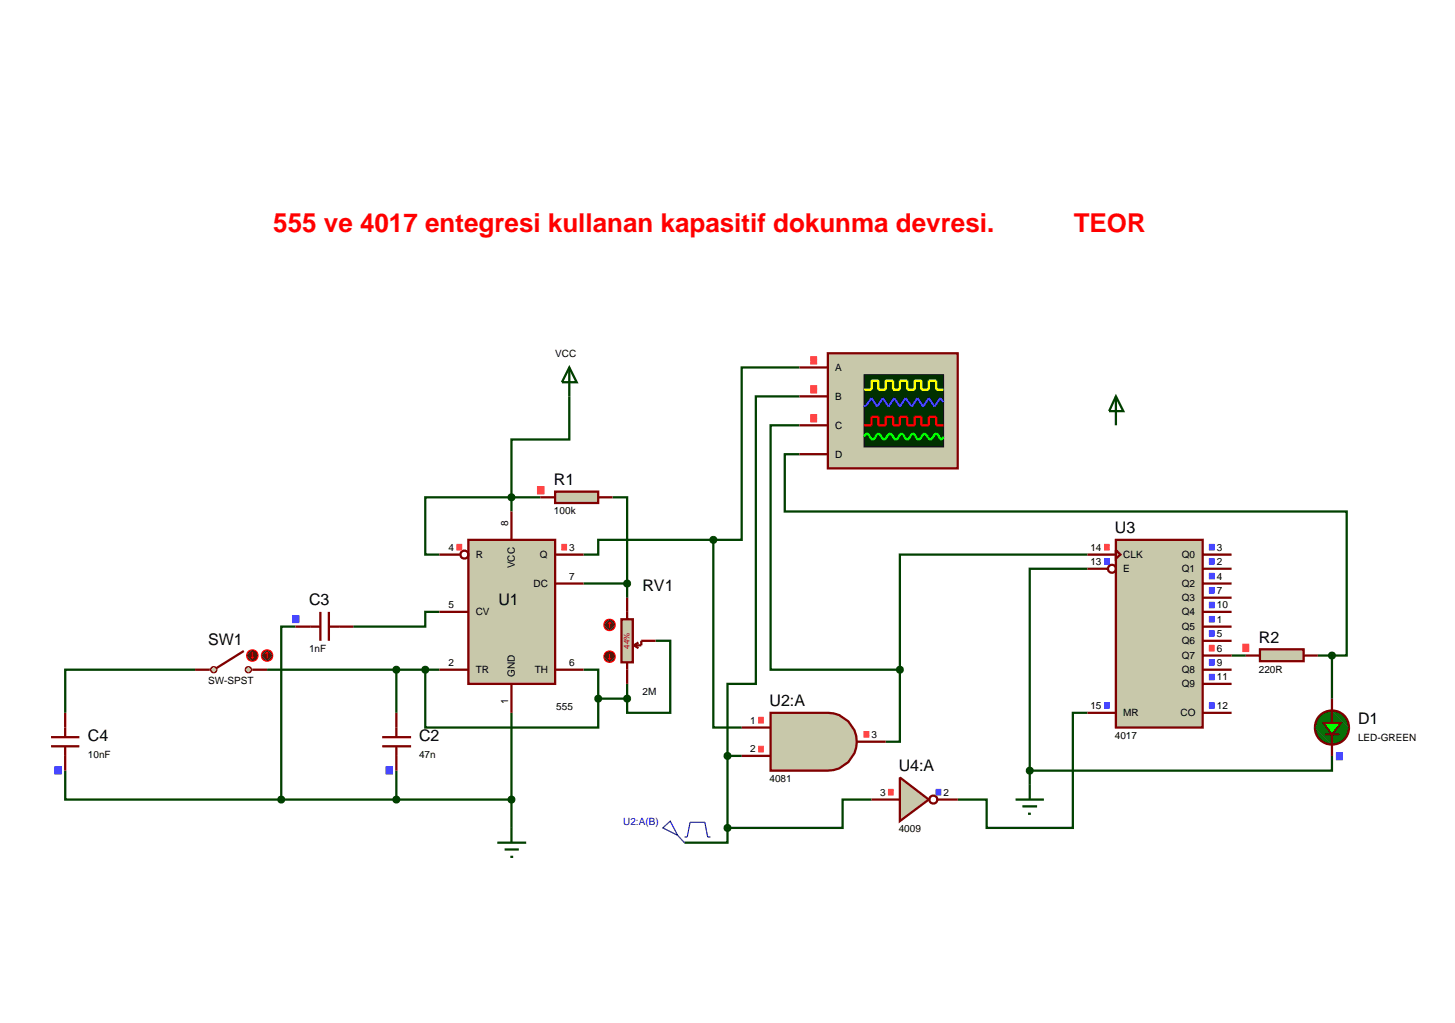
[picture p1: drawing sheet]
<svg xmlns="http://www.w3.org/2000/svg" width="257mm" height="180mm" viewBox="0 0 257 180" stroke-linecap="round" stroke-linejoin="round" font-family="sans-serif">
<g fill="none" stroke="#004000" stroke-width=".4">
<path d="M100.4 69.9v7.6h-10.2v10.2M141 64.8h-10.2v30.4h-5M141 69.9h-7.7v50.7h-5v12.7M141 75h-5.1v43.1h22.8M90.2 87.7h-15.2v10.1h2.5M90.2 87.7v2.5M90.2 87.7h5.1M108 87.7h2.6v15.2M125.8 95.2h-20.3v2.6h-2.6M125.8 95.2v33.1h5M141 80.1h-2.6v10.1h99.1v25.4h-2.6M191.8 97.8h-33.1v20.3"/>
<path d="M34.4 118.1h-22.9v7.6M47.1 118.1h30.4M52.1 110.5h-2.5v30.5M69.9 118.1v7.6M75 118.1v10.2h30.5v-5.1M77.5 107.9h-2.5v2.6h-12.7M102.9 118.1h2.6v5.1M102.9 102.9h7.7M110.6 102.9v2.5M115.6 113h2.6v12.7h-7.6v-2.5M158.7 118.1v12.7h-2.5M191.8 100.3h-10.2v35.6"/>
<path d="M217.2 115.6h2.5M232.4 115.6h2.5M234.9 115.6v7.6M11.5 135.9v5.1h38.1M69.9 135.9v5.1M90.2 125.7v20.3M105.5 123.2h5.1M110.6 120.6v2.6M128.3 133.3h2.5M128.3 133.3v12.7M181.6 135.9v2.5M191.8 125.7h-2.6v20.3h-15.2v-5h-5.1"/>
<path d="M234.9 133.3v2.6h-53.3M49.6 141h40.6M128.3 146v2.6h-7.6M153.7 141h-5.1v5h-20.3"/>
</g>
<path d="M82.6 95.2h15.3v25.4h-15.3z" fill="#c8c8aa" stroke="#800000" stroke-width=".4"/>
<g fill="none" stroke="#800000" stroke-width=".4">
<path d="M77.5 97.8h3.6M90.2 90.2v5M97.9 97.8h5M77.5 118.1h5.1M77.5 107.9h5.1M97.9 102.9h5M97.9 118.1h5M90.2 120.6v5.1"/>
<circle cx="81.9" cy="97.8" r=".7"/>
</g>
<g fill="none" stroke="#ff4040" stroke-width=".18">
<path d="M80.5 96h1M80.5 96.1h1M80.5 96.2h1M80.5 96.3h1M80.5 96.4h1M80.5 96.5h1M80.5 96.6h1M80.5 96.7h1M80.5 96.8h1M80.5 96.9h1M80.5 97h1M99 96h1"/>
<path d="M99 96.1h1M99 96.2h1M99 96.3h1M99 96.4h1M99 96.5h1M99 96.6h1M99 96.7h1M99 96.8h1M99 96.9h1M99 97h1"/>
</g>
<path d="M87.7 148.6h5.1M89 149.8h2.5M90 151.1h.5M90.2 146v2.6" fill="none" stroke="#004000" stroke-width=".4"/>
<path d="M89.9 140.6l.3-.1-.5 .5zM90.2 140.5l.3 .1 .2 .4zM90.7 141l-.2 .4-.3 .1zM89.7 141l.5 .5-.4-.2z" fill="#004000" stroke="#004000" stroke-width=".4"/>
<path d="M90.2 140.5l.5 .5-.5 .5-.5-.5z" fill="#004000"/>
<path d="M100.4 64.8l1.3 2.6h-2.6zM100.4 64.8v5.1" fill="none" stroke="#004000" stroke-width=".4"/>
<path d="M89.8 87.4l.4-.2-.5 .5zM90.2 87.2l.3 .1 .2 .4zM90.7 87.7l-.1 .3-.4 .2zM89.7 87.7l.5 .5-.4-.2z" fill="#004000" stroke="#004000" stroke-width=".4"/>
<path d="M89.7 87.7l.5-.5 .5 .5-.5 .5z" fill="#004000"/>
<path d="M67.4 131.6h5.1M67.4 130h5.1M69.9 125.7v4.3M69.9 131.6v4.3" fill="none" stroke="#800000" stroke-width=".4"/>
<g fill="none" stroke="#4040ff" stroke-width=".18">
<path d="M68 135.2h1.3M68 135.3h1.3M68 135.4h1.3M68 135.5h1.3M68 135.6h1.3M68 135.7h1.3M68 135.8h1.3M68 135.9h1.3M68 136h1.3M68 136.1h1.3M68 136.2h1.3M68 136.3h1.3"/>
<path d="M68 136.4h1.3M68 136.5h1.3"/>
</g>
<path d="M74.7 117.7l.3-.1-.5 .5zM75 117.6l.4 .2 .1 .3zM75 118.6l.5-.5-.2 .4zM74.5 118.1l.5 .5-.3-.1z" fill="#004000" stroke="#004000" stroke-width=".4"/>
<path d="M75 117.6l.5 .5-.5 .5-.5-.5z" fill="#004000"/>
<path d="M52.1 110.5h4.4M56.5 107.9v5.1M58 107.9v5.1M58 110.5h4.3" fill="none" stroke="#800000" stroke-width=".4"/>
<g fill="none" stroke="#4040ff" stroke-width=".18">
<path d="M51.5 108.6h1.3M51.5 108.7h1.3M51.5 108.8h1.3M51.5 108.9h1.3M51.5 109h1.3M51.5 109.1h1.3M51.5 109.2h1.3M51.5 109.3h1.3M51.5 109.4h1.3M51.5 109.5h1.3M51.5 109.6h1.3M51.5 109.7h1.3"/>
<path d="M51.5 109.8h1.3"/>
</g>
<path d="M69.5 140.7l.4-.2-.5 .5zM69.9 140.5l.4 .2 .1 .3zM69.9 141.5l.5-.5-.2 .4zM69.4 141l.5 .5-.3-.1z" fill="#004000" stroke="#004000" stroke-width=".4"/>
<path d="M69.4 141l.5-.5 .5 .5-.5 .5z" fill="#004000"/>
<path d="M97.9 86.7h7.6v2h-7.6z" fill="#c8c8aa" stroke="#800000" stroke-width=".4"/>
<path d="M95.3 87.7h2.6M105.5 87.7h2.5" fill="none" stroke="#800000" stroke-width=".4"/>
<g fill="none" stroke="#ff4040" stroke-width=".18">
<path d="M94.7 85.8h1.3M94.7 85.9h1.3M94.7 86h1.3M94.7 86.1h1.3M94.7 86.2h1.3M94.7 86.3h1.3M94.7 86.4h1.3M94.7 86.5h1.3M94.7 86.6h1.3M94.7 86.7h1.3M94.7 86.8h1.3M94.7 86.9h1.3"/>
<path d="M94.7 87h1.3M94.7 87.1h1.3"/>
</g>
<path d="M146 62.3h22.9v20.3h-22.9z" fill="#c8c8aa" stroke="#800000" stroke-width=".4"/>
<path d="M152.4 66.1h14v12.7h-14z" fill="#003000" stroke="#000" stroke-width=".2"/>
<path d="M152.4 68.7h1.3v-1.6h1.2v1.6h1.3v-1.6h1.3v1.6h1.2v-1.6h1.3v1.6h1.3v-1.6h1.2v1.6h1.3v-1.6h1.3v1.6h1.3" fill="none" stroke="#ff0" stroke-width=".4"/>
<path d="M152.4 75h1.3v-1.5h1.2v1.5h1.3v-1.5h1.3v1.5h1.2v-1.5h1.3v1.5h1.3v-1.5h1.2v1.5h1.3v-1.5h1.3v1.5h1.3" fill="none" stroke="#f00" stroke-width=".4"/>
<path d="M166.4 70.9l-.6-.7-1 1.5-1-1.5-1 1.5-1-1.5-1 1.5-1.1-1.5-1 1.5-1-1.5-1 1.5-1-1.5-1 1.5-1-1.5-1.1 1.5-.2-.2" fill="none" stroke="#00f" stroke-width=".4"/>
<path d="M152.4 77l.2-.4 .3-.1 .3 .1 .4 .8 .3 .1 .3-.1 .4-.8 .3-.1 .3 .1 .7 .9 .3-.1 .2-.4a.59 .59 0 0 1 .8-.4l.5 .8 .3 .1 .3-.1 .4-.8 .3-.1 .3 .1 .4 .8 .3 .1 .3-.1 .4-.8 .3-.1 .3 .1 .4 .8 .3 .1 .3-.1 .2-.4a.55 .55 0 0 1 .8-.4l.5 .8 .3 .1 .7-.9 .3-.1 .3 .1 .4 .8 .3 .1 .3-.5" fill="none" stroke="#0f0" stroke-width=".4"/>
<path d="M141 64.8h5M141 69.9h5M141 75h5M141 80.1h5M9 131.6h5M9 130h5M11.5 125.7v4.3M11.5 131.6v4.3" fill="none" stroke="#800000" stroke-width=".4"/>
<g fill="none" stroke="#ff4040" stroke-width=".18">
<path d="M142.9 62.9h1.2M142.9 63h1.2M142.9 63.1h1.2M142.9 63.2h1.2M142.9 63.3h1.2M142.9 63.4h1.2M142.9 63.5h1.2M142.9 63.6h1.2M142.9 63.7h1.2M142.9 63.8h1.2M142.9 63.9h1.2M142.9 64h1.2"/>
<path d="M142.9 64.1h1.2M142.9 64.2h1.2M142.9 68h1.2M142.9 68.1h1.2M142.9 68.2h1.2M142.9 68.3h1.2M142.9 68.4h1.2M142.9 68.5h1.2M142.9 68.6h1.2M142.9 68.7h1.2M142.9 68.8h1.2M142.9 68.9h1.2"/>
<path d="M142.9 69h1.2M142.9 69.1h1.2M142.9 69.2h1.2M142.9 69.3h1.2M142.9 73.1h1.2M142.9 73.2h1.2M142.9 73.3h1.2M142.9 73.4h1.2M142.9 73.5h1.2M142.9 73.6h1.2M142.9 73.7h1.2M142.9 73.8h1.2"/>
<path d="M142.9 73.9h1.2M142.9 74h1.2M142.9 74.1h1.2M142.9 74.2h1.2M142.9 74.3h1.2M142.9 74.4h1.2"/>
</g>
<g fill="none" stroke="#4040ff" stroke-width=".18">
<path d="M9.6 135.2h1.3M9.6 135.3h1.3M9.6 135.4h1.3M9.6 135.5h1.3M9.6 135.6h1.3M9.6 135.7h1.3M9.6 135.8h1.3M9.6 135.9h1.3M9.6 136h1.3M9.6 136.1h1.3M9.6 136.2h1.3M9.6 136.3h1.3"/>
<path d="M9.6 136.4h1.3M9.6 136.5h1.3"/>
</g>
<path d="M49.2 140.7l.4-.2-.5 .5zM49.6 140.5l.3 .1 .2 .4zM49.6 141.5l.5-.5-.2 .4zM49.1 141l.5 .5-.3-.1z" fill="#004000" stroke="#004000" stroke-width=".4"/>
<path d="M49.1 141l.5-.5 .5 .5-.5 .5z" fill="#004000"/>
<path d="M135.9 125.7h10.1a5.1 5.1 0 0 1 5.1 5.1 5.1 5.1 0 0 1-5.1 5.1h-10.1z" fill="#c8c8aa" stroke="#800000" stroke-width=".4"/>
<path d="M130.8 128.3h5.1M130.8 133.3h5.1M151.1 130.8h5.1" fill="none" stroke="#800000" stroke-width=".4"/>
<g fill="none" stroke="#ff4040" stroke-width=".18">
<path d="M133.7 126.5h1M133.7 126.6h1M133.7 126.7h1M133.7 126.8h1M133.7 126.9h1M133.7 127h1M133.7 127.1h1M133.7 127.2h1M133.7 127.3h1M133.7 127.4h1M133.7 127.5h1M133.7 131.6h1"/>
<path d="M133.7 131.7h1M133.7 131.8h1M133.7 131.9h1M133.7 132h1M133.7 132.1h1M133.7 132.2h1M133.7 132.3h1M133.7 132.4h1M133.7 132.5h1M133.7 132.6h1M152.3 129h1M152.3 129.1h1"/>
<path d="M152.3 129.2h1M152.3 129.3h1M152.3 129.4h1M152.3 129.5h1M152.3 129.6h1M152.3 129.7h1M152.3 129.8h1M152.3 129.9h1M152.3 130h1"/>
</g>
<path d="M125.5 94.8l.3-.1-.5 .5zM125.8 94.7l.3 .1 .2 .4zM126.3 95.2l-.2 .4-.3 .1zM125.3 95.2l.5 .5-.4-.2z" fill="#004000" stroke="#004000" stroke-width=".4"/>
<path d="M125.8 94.7l.5 .5-.5 .5-.5-.5z" fill="#004000"/>
<path d="M116.9 146l1.3-1.2 1.3 2.5zM119.5 147.3l1.2 1.3M120.7 147.6h.5l.5-2.6h2.6l.5 2.6h.5" fill="none" stroke="#0000c0" stroke-width=".2"/>
<path d="M128 132.9l.3-.1-.5 .5zM128.3 132.8l.3 .1 .2 .4zM128.8 133.3l-.1 .3-.4 .2zM127.8 133.3l.5 .5-.4-.2z" fill="#004000" stroke="#004000" stroke-width=".4"/>
<path d="M128.3 132.8l.5 .5-.5 .5-.5-.5z" fill="#004000"/>
<path d="M69.6 117.7l.3-.1-.5 .5zM69.9 117.6l.4 .2 .1 .3zM70.4 118.1l-.1 .3-.4 .2zM69.4 118.1l.5 .5-.3-.1z" fill="#004000" stroke="#004000" stroke-width=".4"/>
<path d="M69.4 118.1l.5-.5 .5 .5-.5 .5z" fill="#004000"/>
<g fill="#c8c8aa" stroke="#800000" stroke-width=".3">
<path d="M43.5 117.7l.3-.1-.5 .5zM43.8 117.6l.3 .1 .2 .4zM43.8 118.6l.5-.5-.2 .4zM43.3 118.1l.5 .5-.4-.2z"/>
<path d="M37.4 117.7l.3-.1-.5 .5zM37.7 117.6l.3 .1 .2 .4zM38.2 118.1l-.2 .4-.3 .1zM37.2 118.1l.5 .5-.4-.2z"/>
</g>
<g fill="#c8c8aa">
<path d="M43.8 117.6l.5 .5-.5 .5-.5-.5z"/>
<path d="M37.7 117.6l.5 .5-.5 .5-.5-.5z"/>
</g>
<path d="M34.4 118.1h2.8M43 114.8l-4.8 3M44.3 118.1h2.8" fill="none" stroke="#800000" stroke-width=".4"/>
<path d="M43.8 114.9l.7-.3-1 1zM44.5 114.6a.94 .94 0 0 1 1 1zM45.5 115.6a.94 .94 0 0 1-1 1zM43.5 115.6l1 1a.94 .94 0 0 1-1-1z" fill="#400000" stroke="#f00" stroke-width=".2"/>
<path d="M44.5 114.6l1 1-1 1-1-1z" fill="#400000"/>
<path d="M44.3 115.8l.2 .3M44.5 115v1.1M44.8 115.8l-.3 .3" fill="none" stroke="#f00" stroke-width=".2"/>
<path d="M46.4 114.9l.7-.3-1 1zM47.1 114.6a.94 .94 0 0 1 1 1zM48.1 115.6a.94 .94 0 0 1-1 1zM46.1 115.6l1 1a.94 .94 0 0 1-1-1z" fill="#400000" stroke="#f00" stroke-width=".2"/>
<path d="M47.1 114.6l1 1-1 1-1-1z" fill="#400000"/>
<path d="M47.1 115l-.3 .3M47.1 115l.2 .3M47.1 115v1.1" fill="none" stroke="#f00" stroke-width=".2"/>
<path d="M109.6 109.2h2v7.6h-2z" fill="#c8c8aa" stroke="#800000" stroke-width=".4"/>
<path d="M110.6 105.4v3.8M110.6 116.8v3.8M111.8 113.8l.8 .5M112.6 113.3l-.8 .5M115.6 113h-2.5v.8h-1.3" fill="none" stroke="#800000" stroke-width=".4"/>
<path d="M106.8 109.5l.7-.3-1 1zM107.5 109.2a.94 .94 0 0 1 1 1zM108.5 110.2a.94 .94 0 0 1-1 1zM106.5 110.2l1 1a.94 .94 0 0 1-1-1z" fill="#400000" stroke="#f00" stroke-width=".2"/>
<path d="M107.5 109.2l1 1-1 1-1-1z" fill="#400000"/>
<path d="M107.5 109.7l-.2 .3M107.5 109.7l.3 .3M107.5 109.7v1" fill="none" stroke="#f00" stroke-width=".2"/>
<path d="M106.8 115.1l.7-.3-1 1zM107.5 114.8a.94 .94 0 0 1 1 1zM107.5 116.8l1-1a.94 .94 0 0 1-1 1zM106.5 115.8l1 1a.94 .94 0 0 1-1-1z" fill="#400000" stroke="#f00" stroke-width=".2"/>
<path d="M107.5 114.8l1 1-1 1-1-1z" fill="#400000"/>
<path d="M107.3 116.1l.2 .2M107.5 115.3v1M107.8 116.1l-.3 .2" fill="none" stroke="#f00" stroke-width=".2"/>
<path d="M110.2 102.6l.4-.2-.5 .5zM110.6 102.4l.3 .1 .2 .4zM111.1 102.9l-.2 .4-.3 .1zM110.1 102.9l.5 .5-.3-.1z" fill="#004000" stroke="#004000" stroke-width=".4"/>
<path d="M110.1 102.9l.5-.5 .5 .5-.5 .5z" fill="#004000"/>
<path d="M105.2 122.8l.3-.1-.5 .5zM105.5 122.7l.3 .1 .2 .4zM106 123.2l-.2 .4-.3 .1zM105 123.2l.5 .5-.4-.2z" fill="#004000" stroke="#004000" stroke-width=".4"/>
<path d="M105.5 122.7l.5 .5-.5 .5-.5-.5z" fill="#004000"/>
<path d="M110.2 122.9l.4-.2-.5 .5zM110.6 122.7l.3 .1 .2 .4zM111.1 123.2l-.1 .3-.4 .2zM110.1 123.2l.5 .5-.4-.2z" fill="#004000" stroke="#004000" stroke-width=".4"/>
<path d="M110.1 123.2l.5-.5 .5 .5-.5 .5z" fill="#004000"/>
<path d="M196.8 95.2h15.3v33.1h-15.3z" fill="#c8c8aa" stroke="#800000" stroke-width=".4"/>
<g fill="none" stroke="#800000" stroke-width=".4">
<path d="M191.8 97.8h5M196.8 97l.8 .8-.8 .7zM212.1 97.8h5.1M191.8 100.3h3.5M212.1 100.3h5.1M212.1 102.9h5.1M212.1 105.4h5.1M212.1 107.9h5.1M212.1 110.5h5.1M212.1 113h5.1M212.1 115.6h5.1M212.1 118.1h5.1"/>
<path d="M191.8 125.7h5M212.1 125.7h5.1M212.1 120.6h5.1"/>
<circle cx="196.1" cy="100.3" r=".7"/>
</g>
<g fill="none" stroke="#ff4040" stroke-width=".18">
<path d="M194.7 96h1M194.7 96.1h1M194.7 96.2h1M194.7 96.3h1M194.7 96.4h1M194.7 96.5h1M194.7 96.6h1M194.7 96.7h1M194.7 96.8h1M194.7 96.9h1M194.7 97h1M213.2 113.8h1"/>
<path d="M213.2 113.9h1M213.2 114h1M213.2 114.1h1M213.2 114.2h1M213.2 114.3h1M213.2 114.4h1M213.2 114.5h1M213.2 114.6h1M213.2 114.7h1M213.2 114.8h1"/>
</g>
<g fill="none" stroke="#4040ff" stroke-width=".18">
<path d="M194.7 98.5h1M194.7 98.6h1M194.7 98.7h1M194.7 98.8h1M194.7 98.9h1M194.7 99h1M194.7 99.1h1M194.7 99.2h1M194.7 99.3h1M194.7 99.4h1M194.7 99.5h1M213.2 98.5h1"/>
<path d="M213.2 98.6h1M213.2 98.7h1M213.2 98.8h1M213.2 98.9h1M213.2 99h1M213.2 99.1h1M213.2 99.2h1M213.2 99.3h1M213.2 99.4h1M213.2 99.5h1M213.2 96h1M213.2 96.1h1"/>
<path d="M213.2 96.2h1M213.2 96.3h1M213.2 96.4h1M213.2 96.5h1M213.2 96.6h1M213.2 96.7h1M213.2 96.8h1M213.2 96.9h1M213.2 97h1M213.2 101.1h1M213.2 101.2h1M213.2 101.3h1"/>
<path d="M213.2 101.4h1M213.2 101.5h1M213.2 101.6h1M213.2 101.7h1M213.2 101.8h1M213.2 101.9h1M213.2 102h1M213.2 102.1h1M213.2 103.6h1M213.2 103.7h1M213.2 103.8h1M213.2 103.9h1"/>
<path d="M213.2 104h1M213.2 104.1h1M213.2 104.2h1M213.2 104.3h1M213.2 104.4h1M213.2 104.5h1M213.2 104.6h1M213.2 106.2h1M213.2 106.3h1M213.2 106.4h1M213.2 106.5h1M213.2 106.6h1"/>
<path d="M213.2 106.7h1M213.2 106.8h1M213.2 106.9h1M213.2 107h1M213.2 107.1h1M213.2 107.2h1M213.2 108.7h1M213.2 108.8h1M213.2 108.9h1M213.2 109h1M213.2 109.1h1M213.2 109.2h1"/>
<path d="M213.2 109.3h1M213.2 109.4h1M213.2 109.5h1M213.2 109.6h1M213.2 109.7h1M213.2 111.2h1M213.2 111.3h1M213.2 111.4h1M213.2 111.5h1M213.2 111.6h1M213.2 111.7h1M213.2 111.8h1"/>
<path d="M213.2 111.9h1M213.2 112h1M213.2 112.1h1M213.2 112.2h1M213.2 116.3h1M213.2 116.4h1M213.2 116.5h1M213.2 116.6h1M213.2 116.7h1M213.2 116.8h1M213.2 116.9h1M213.2 117h1"/>
<path d="M213.2 117.1h1M213.2 117.2h1M213.2 117.3h1M213.2 118.9h1M213.2 119h1M213.2 119.1h1M213.2 119.2h1M213.2 119.3h1M213.2 119.4h1M213.2 119.5h1M213.2 119.6h1M213.2 119.7h1"/>
<path d="M213.2 119.8h1M213.2 119.9h1M194.7 123.9h1M194.7 124h1M194.7 124.1h1M194.7 124.2h1M194.7 124.3h1M194.7 124.4h1M194.7 124.5h1M194.7 124.6h1M194.7 124.7h1M194.7 124.8h1"/>
<path d="M194.7 124.9h1M213.2 123.9h1M213.2 124h1M213.2 124.1h1M213.2 124.2h1M213.2 124.3h1M213.2 124.4h1M213.2 124.5h1M213.2 124.6h1M213.2 124.7h1M213.2 124.8h1M213.2 124.9h1"/>
</g>
<path d="M196.8 69.9l1.3 2.6h-2.5zM196.8 69.9v5.1" fill="none" stroke="#004000" stroke-width=".4"/>
<path d="M158.4 117.7l.3-.1-.5 .5zM158.7 117.6l.3 .1 .2 .4zM158.7 118.6l.5-.5-.2 .4zM158.2 118.1l.5 .5-.3-.1z" fill="#004000" stroke="#004000" stroke-width=".4"/>
<path d="M158.7 117.6l.5 .5-.5 .5-.5-.5z" fill="#004000"/>
<path d="M181.6 138.4v2.6M179.1 141h5M180.3 142.2h2.6M181.3 143.5h.5" fill="none" stroke="#004000" stroke-width=".4"/>
<path d="M128 145.6l.3-.1-.5 .5zM128.3 145.5l.3 .1 .2 .4zM128.8 146l-.1 .3-.4 .2zM127.8 146l.5 .5-.4-.2z" fill="#004000" stroke="#004000" stroke-width=".4"/>
<path d="M128.3 145.5l.5 .5-.5 .5-.5-.5z" fill="#004000"/>
<path d="M158.7 137.1l5.1 3.9-5.1 3.8z" fill="#c8c8aa" stroke="#800000" stroke-width=".4"/>
<g fill="none" stroke="#800000" stroke-width=".4">
<path d="M153.7 141h5M165.3 141h3.6"/>
<circle cx="164.6" cy="141" r=".7"/>
</g>
<path d="M156.6 139.2h1M156.6 139.3h1M156.6 139.4h1M156.6 139.5h1M156.6 139.6h1M156.6 139.7h1M156.6 139.8h1M156.6 139.9h1M156.6 140h1M156.6 140.1h1M156.6 140.2h1" fill="none" stroke="#ff4040" stroke-width=".18"/>
<path d="M165 139.2h1M165 139.3h1M165 139.4h1M165 139.5h1M165 139.6h1M165 139.7h1M165 139.8h1M165 139.9h1M165 140h1M165 140.1h1M165 140.2h1" fill="none" stroke="#4040ff" stroke-width=".18"/>
<path d="M222.2 114.5h7.7v2.1h-7.7z" fill="#c8c8aa" stroke="#800000" stroke-width=".4"/>
<path d="M219.7 115.6h2.5M229.9 115.6h2.5" fill="none" stroke="#800000" stroke-width=".4"/>
<g fill="none" stroke="#ff4040" stroke-width=".18">
<path d="M219.1 113.6h1.2M219.1 113.7h1.2M219.1 113.8h1.2M219.1 113.9h1.2M219.1 114h1.2M219.1 114.1h1.2M219.1 114.2h1.2M219.1 114.3h1.2M219.1 114.4h1.2M219.1 114.5h1.2M219.1 114.6h1.2M219.1 114.7h1.2"/>
<path d="M219.1 114.8h1.2M219.1 114.9h1.2"/>
</g>
<path d="M233 125.9l1.2-.5 .7-.1-3 3a2.97 2.97 0 0 1 1.1-2.4zM234.9 125.3a2.95 2.95 0 0 1 3 3zM234.9 131.3l3-3a2.95 2.95 0 0 1-3 3zM231.9 128.3l3 3a2.95 2.95 0 0 1-3-3z" fill="#007000" stroke="#800000" stroke-width=".4"/>
<path d="M234.9 125.3l3 3-3 3-3-3z" fill="#007000"/>
<path d="M233.7 129.5h2.5" fill="none" stroke="#800000" stroke-width=".3"/>
<path d="M234.9 125.2v2.3M234.9 129.5v1.8" fill="none" stroke="#800000" stroke-width=".4"/>
<path d="M233.4 127.5h3.1l-1.6 2z" fill="#00e000" stroke="#800000" stroke-width=".3"/>
<path d="M234.9 123.2v2.5M234.9 130.8v2.5" fill="none" stroke="#800000" stroke-width=".4"/>
<g fill="none" stroke="#4040ff" stroke-width=".18">
<path d="M235.6 132.7h1.2M235.6 132.8h1.2M235.6 132.9h1.2M235.6 133h1.2M235.6 133.1h1.2M235.6 133.2h1.2M235.6 133.3h1.2M235.6 133.4h1.2M235.6 133.5h1.2M235.6 133.6h1.2M235.6 133.7h1.2M235.6 133.8h1.2"/>
<path d="M235.6 133.9h1.2M235.6 134h1.2"/>
</g>
<path d="M181.2 135.6l.4-.2-.5 .5zM181.6 135.4l.3 .1 .2 .4zM182.1 135.9l-.1 .3-.4 .2zM181.1 135.9l.5 .5-.4-.2z" fill="#004000" stroke="#004000" stroke-width=".4"/>
<path d="M181.1 135.9l.5-.5 .5 .5-.5 .5z" fill="#004000"/>
<path d="M234.6 115.2l.3-.1-.5 .5zM234.9 115.1l.3 .1 .2 .4zM234.9 116.1l.5-.5-.2 .4zM234.4 115.6l.5 .5-.4-.2z" fill="#004000" stroke="#004000" stroke-width=".4"/>
<path d="M234.9 115.1l.5 .5-.5 .5-.5-.5z" fill="#004000"/>
<g font-size="4.6" fill="#f00">
<text x="48.2" y="41">555 ve 4017 entegresi kullanan kapasitif dokunma devresi.</text>
<text x="189.4" y="41">TEORİ</text>
</g>
<g font-size="2.8">
<text x="97.7" y="85.6">R1</text>
<text x="196.6" y="94.1">U3</text>
<text x="54.5" y="106.8">C3</text>
<text x="87.9" y="106.8">U1</text>
<text x="113.3" y="104.3">RV1</text>
<text x="36.7" y="113.7">SW1</text>
<text x="222" y="113.4">R2</text>
<text x="135.7" y="124.6">U2:A</text>
<text x="15.5" y="130.8">C4</text>
<text x="73.9" y="130.8">C2</text>
<text x="239.5" y="127.8">D1</text>
<text x="158.5" y="136">U4:A</text>
</g>
<g font-size="1.8">
<text x="97.9" y="62.9">VCC</text>
<text x="147.3" y="65.4">A</text>
<text x="147.3" y="70.5">B</text>
<text x="147.3" y="75.6">C</text>
<text x="147.3" y="80.7">D</text>
<text x="89.6" y="92.7" transform="rotate(-90 89.6 92.7)">8</text>
<text x="97.7" y="90.7">100k</text>
<text x="79.1" y="97.2">4</text>
<text x="83.9" y="98.4">R</text>
<text x="90.8" y="100.2" transform="rotate(-90 90.8 100.2)">VCC</text>
<text x="95.2" y="98.4">Q</text>
<text x="100.4" y="97.2">3</text>
<text x="192.3" y="97.2">14</text>
<text x="192.3" y="99.7">13</text>
<text x="198.1" y="98.4">CLK</text>
<text x="198.1" y="100.9">E</text>
<text x="208.4" y="98.4">Q0</text>
<text x="208.4" y="100.9">Q1</text>
<text x="214.6" y="97.2">3</text>
<text x="214.6" y="99.7">2</text>
<text x="79.1" y="107.3">5</text>
<text x="94.1" y="103.5">DC</text>
<text x="100.4" y="102.3">7</text>
<text x="208.4" y="103.5">Q2</text>
<text x="208.4" y="106">Q3</text>
<text x="214.6" y="102.3">4</text>
<text x="214.6" y="104.8">7</text>
<text x="214.6" y="107.3">10</text>
<text x="83.9" y="108.5">CV</text>
<text x="208.4" y="108.5">Q4</text>
<text x="208.4" y="111.1">Q5</text>
<text x="208.4" y="113.6">Q6</text>
<text x="214.6" y="109.9">1</text>
<text x="214.6" y="112.4">5</text>
<text x="54.5" y="115">1nF</text>
<text x="79.1" y="117.5">2</text>
<text x="83.9" y="118.7">TR</text>
<text x="90.8" y="119.4" transform="rotate(-90 90.8 119.4)">GND</text>
<text x="94.3" y="118.7">TH</text>
<text x="100.4" y="117.5">6</text>
<text x="208.4" y="116.2">Q7</text>
<text x="208.4" y="118.7">Q8</text>
<text x="214.6" y="115">6</text>
<text x="214.6" y="117.5">9</text>
<text x="214.6" y="120">11</text>
<text x="222" y="118.6">220R</text>
<text x="36.7" y="120.6">SW-SPST</text>
<text x="89.6" y="124.2" transform="rotate(-90 89.6 124.2)">1</text>
<text x="98.1" y="125.2">555</text>
<text x="113.3" y="122.6">2M</text>
<text x="192.3" y="125.1">15</text>
<text x="208.4" y="121.2">Q9</text>
<text x="214.6" y="125.1">12</text>
<text x="132.3" y="127.7">1</text>
<text x="153.7" y="130.2">3</text>
<text x="196.6" y="130.3">4017</text>
<text x="198.1" y="126.3">MR</text>
<text x="208.2" y="126.3">CO</text>
<text x="239.5" y="130.6">LED-GREEN</text>
<text x="15.5" y="133.7">10nF</text>
<text x="73.9" y="133.7">47n</text>
<text x="132.3" y="132.7">2</text>
<text x="135.7" y="137.9">4081</text>
<text x="155.2" y="140.4">3</text>
<text x="166.4" y="140.4">2</text>
<text x="158.5" y="146.8">4009</text>
</g>
<text font-size="1.8" fill="#0000c0" x="109.9" y="145.4">U2:A(B)</text>
<text font-size="1.4" fill="#c00000" x="111" y="114.4" transform="rotate(-90 111 114.4)">44%</text>
</svg>
